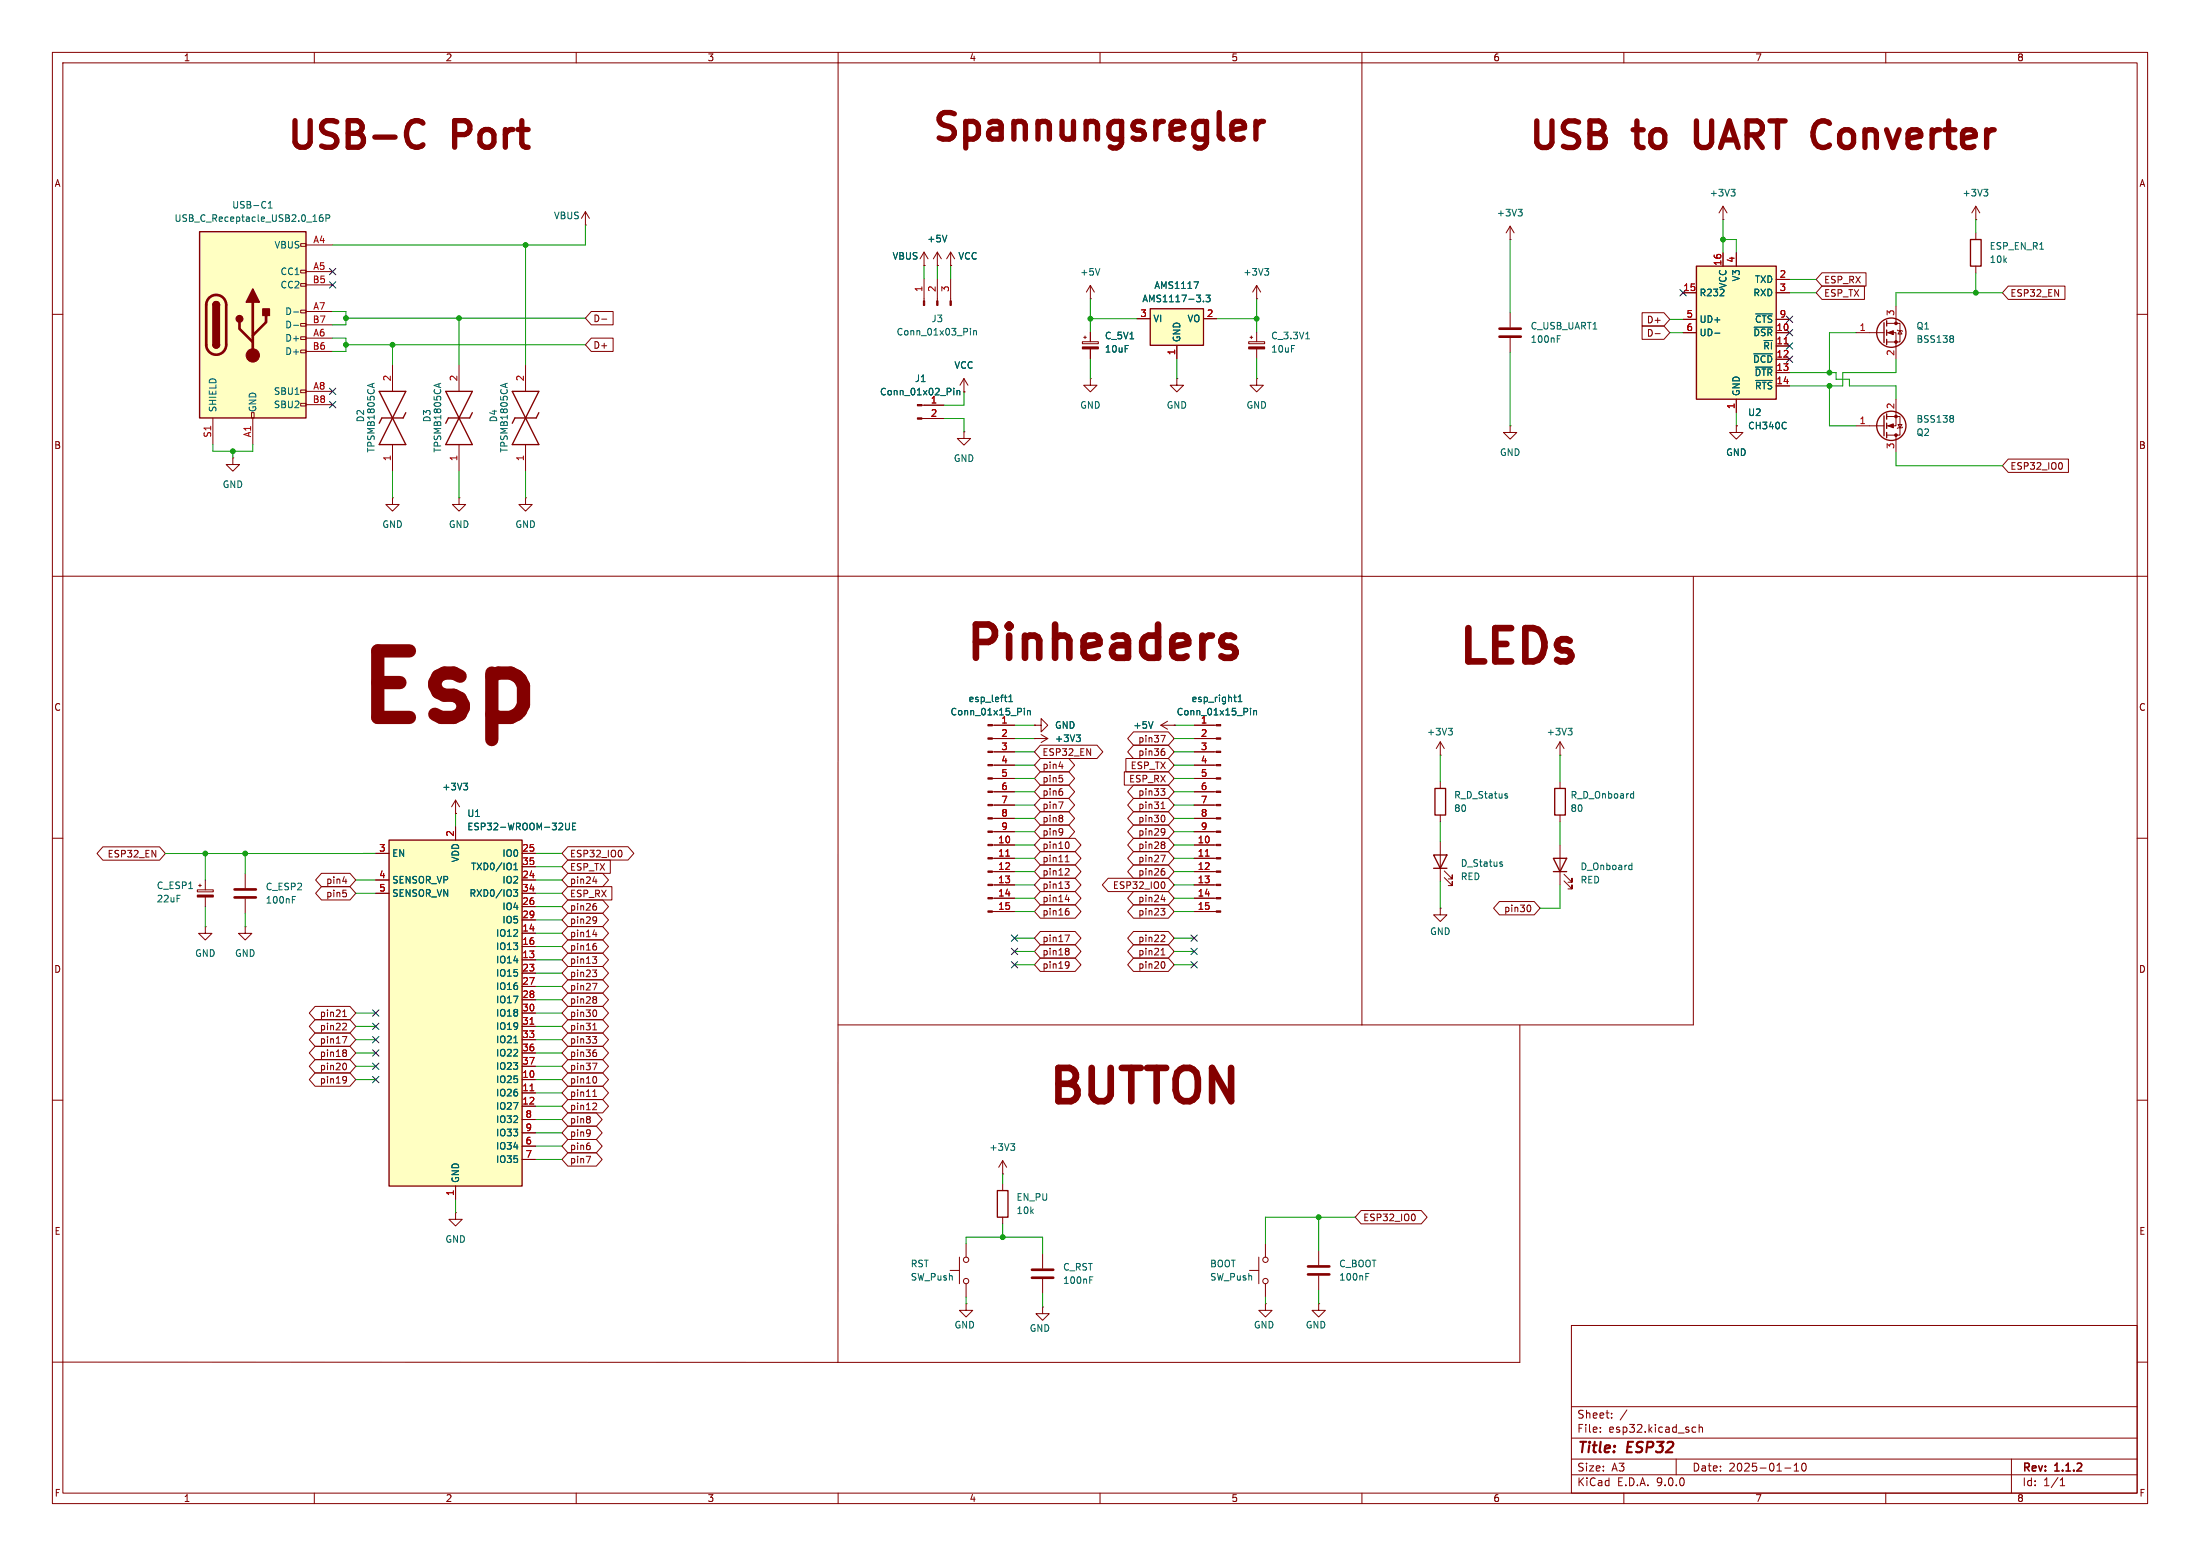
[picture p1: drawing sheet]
<svg xmlns="http://www.w3.org/2000/svg" width="420mm" height="297mm" viewBox="0 0 420 297" stroke-linecap="round" stroke-linejoin="round" font-family="sans-serif">
<g fill="none" stroke="#840000" stroke-width=".19">
<path d="M10 10h400v277h-400zM12 12h396v273h-396zM60 10v2M110 10v2M160 10v2M210 10v2M260 10v2M310 10v2M360 10v2M176.4 50.7h.1M176.4 48.1v2.6M176.4 53.2v4.2"/>
<path d="M176.4 48.1l-.8 1.3M176.4 48.1l.8 1.3M178.9 50.7h.1M178.9 48.1v2.6M178.9 53.2v4.2M178.9 48.1l-.7 1.3M178.9 48.1l.8 1.3M181.5 50.7h.1M181.5 48.1v2.6M181.5 53.2v4.2M181.5 48.1l-.8 1.3M181.5 48.1l.7 1.3"/>
<path d="M208.2 57h.1M208.2 54.5v2.5M208.2 54.5l-.8 1.3M208.2 54.5l.7 1.3M10 60h2M74.9 69.6v5.1M87.6 69.6v5.1M100.3 69.6v5.1M176 77.3h4.2M176 79.9h4.2M206.6 65.2h3.1v.4h-3.1zM206.9 64.4h.5"/>
<path d="M207.1 64.1v.5M208.2 72.3v1.2h1.2l-1.2 1.3-1.3-1.3h1.3M208.2 72.3h.1M208.2 63.4v1.8M208.2 66.6v1.9M224.7 72.3v1.2h1.2l-1.2 1.3-1.3-1.3h1.3M224.7 72.3h.1M408 60h2M44.4 87.4v1.3h1.3l-1.3 1.2-1.2-1.2h1.2M44.4 87.4h.1M74.9 95v1.3h1.3l-1.3 1.3-1.2-1.3h1.2M74.9 95h.1"/>
<path d="M74.9 84.9v5M87.6 95v1.3h1.3l-1.3 1.3-1.2-1.3h1.2M87.6 95h.1M87.6 84.9v5M100.3 95v1.3h1.3l-1.3 1.3-1.2-1.3h1.2M100.3 95h.1M100.3 84.9v5M184 82.4v1.3h1.3l-1.3 1.3-1.2-1.3h1.2M184 82.4h.1M10 110h2M408 110h2M10 160h2"/>
<path d="M87 155.3h.1M87 152.7l-.8 1.3M87 152.7l.7 1.3M87 152.7v2.6M408 160h2M37.7 169.8h3v.4h-3zM37.9 169h.5M38.2 168.8v.5M39.2 176.9v1.3h1.3l-1.3 1.2-1.3-1.2h1.3M39.2 176.9h.1M39.2 168v1.8M39.2 171.2v1.9"/>
<path d="M46.8 176.9v1.3h1.3l-1.3 1.2-1.3-1.2h1.3M46.8 176.9h.1M46.8 166.7v2.8M46.8 171.6v2.7M10 210h2M408 210h2M183.2 240v5M184.4 237.4v2.6M191.4 224.1h.1M191.4 221.5l-.7 1.3M191.4 221.5l.8 1.3M191.4 221.5v2.6"/>
<path d="M199 239.3v2.8M181.4 242.5h1.8M184.4 245v2.6M199 244.1v2.8M300 253h108v32h-108zM10 260h2M300 278.5h108M300 274.5h108M300 268.5h108M305.5 273.2v.2M305.5 272.5v.1M307.7 270.5v.2"/>
<path d="M307.7 269.8v.1M310.6 269.1l-1.3 1.9M320 278.5v3M323.2 273.3h.5M323.2 272.5h.5M324.4 272.5l.2-.1 .3 .1 .1 .9M324.4 271.9v1.5M342.5 279.7l.4-.4v1.5M344.1 279.4l.2-.1a.8 .8 0 0 1 .5 .7 .8 .8 0 0 1-.5 .8l-.2-.2-.2-.4zM384 278.5v6.5M408 260h2M60 285v2"/>
<path d="M110 285v2M160 285v2M210 285v2M260 285v2M300 281.5h108M310 285v2M340.7 280.2h1.2M342.5 280.8h.9M360 285v2M393.3 283.6h.9M393.3 282.5l.4-.4v1.5"/>
<circle cx="184.4" cy="244.5" r=".51"/>
<circle cx="184.4" cy="240.5" r=".51"/>
</g>
<g fill="none" stroke="#006464" stroke-width=".19">
<path d="M180.8 44.9l-.5 1.3M210 51.3l-.5 1.2M71.1 73.3v.6M71.4 73.2l-1.2 .4M83.8 73.3v.6M84.1 73.2l-1.2 .4M96.5 73.3v.6M96.8 73.2l-1.2 .4M182.1 74.1v.1M182.1 74.5v.9M182.7 74.5v.9M182.7 74.7l.2-.2 .3 .1v.8"/>
<path d="M185.3 62.7v.1M185.3 63.1v.9M185.9 63.1v.9M185.9 63.2l.1-.1 .4 .1v.8M55.8 171.7h.4M55.8 171.1h.6M192.9 218.3h.8l-.4 .5M193.5 218.8l.2 .2v.3l-.2 .3M208 244.3h.5M208 243.7h.6"/>
</g>
<g fill="#840000" stroke="#840000" stroke-width=".19">
<path d="M176.3 57.4h.2v.9h-.2z"/>
<path d="M178.8 57.4h.3v.9h-.3z"/>
<path d="M181.4 57.4h.2v.9h-.2z"/>
<path d="M206.6 66.2h3.1v.4h-3.1z"/>
<path d="M175.1 77.2h.9v.3h-.9z"/>
<path d="M175.1 79.8h.9v.2h-.9z"/>
<path d="M37.7 170.8h3v.4h-3z"/>
</g>
<path d="M44.8 169.8h4M44.8 171.3h4M197 242.4h4.1M197 243.9h4.1" fill="none" stroke="#840000" stroke-width=".51"/>
<path d="M72.4 74.7h5.1l-5.1 10.2h5.1zM77.5 78.8l-.5 1h-4.1l-.5 1M85.1 74.7h5.1l-5.1 10.2h5.1zM90.2 78.8l-.5 1h-4.1l-.5 1M97.8 74.7h5.1l-5.1 10.2h5.1zM102.9 78.8l-.5 1h-4.1l-.5 1" fill="none" stroke="#840000" stroke-width=".25"/>
<path d="M38.1 44.2h20.3v35.6h-20.3z" fill="#ffffc2"/>
<g fill="none" stroke="#840000" stroke-width=".19">
<path d="M57.4 46.5h1v.5h-1zM57.4 51.6h1v.5h-1zM57.4 54.1h1v.5h-1zM57.4 59.2h1v.5h-1zM58.4 46.8h5.1M58.4 51.8h5.1M58.4 54.4h5.1M58.4 59.5h5.1M40.6 79.8v5.1M48 78.8h.5v1h-.5zM48.3 79.8v5.1M57.4 61.7h1v.6h-1z"/>
<path d="M57.4 64.3h1v.5h-1zM57.4 66.8h1v.5h-1zM57.4 74.4h1v.6h-1zM57.4 77h1v.5h-1zM58.4 62h5.1M58.4 64.5h5.1M58.4 67.1h5.1M58.4 74.7h5.1M58.4 77.2h5.1M189.5 138.4h4.2M197.5 138.4h1.3v-1.2l1.2 1.2-1.2 1.3v-1.3M197.5 138.4h.1"/>
<path d="M221.6 138.4l1.3 .8M221.6 138.4h2.6M222.9 137.7l-1.3 .7M224.2 138.4h.1M189.5 141h4.2M189.5 143.5h4.2M189.5 146.1h4.2M189.5 148.6h4.2M189.5 151.1h4.2M189.5 153.7h4.2M189.5 156.2h4.2M189.5 158.8h4.2"/>
<path d="M197.5 141h.1M197.5 141h2.5M198.8 140.2l1.2 .8M200 141l-1.2 .7M189.5 161.3h4.2M189.5 163.8h4.2M189.5 166.4h4.2M189.5 168.9h4.2M189.5 171.5h4.2M189.5 174h4.2"/>
</g>
<path d="M38.1 44.2h20.3v35.6h-20.3zM40.6 58.2a.64 .64 0 0 1 .7-.6 .64 .64 0 0 1 .6 .6M40.6 65.8a.64 .64 0 0 0 .7 .6 .64 .64 0 0 0 .6-.6" fill="none" stroke="#840000" stroke-width=".25"/>
<path d="M39.9 56.9a1.9 1.9 0 0 1 2.1-.5 1.9 1.9 0 0 1 1.2 1.8v7.6a1.91 1.91 0 0 1-1.9 1.9 1.91 1.91 0 0 1-1.9-1.9v-7.8l.1-.6zM48.3 57.7v10.1M45.7 61.5v1.3l2.6 2.5M50.8 60.2v1.3l-2.5 2.5" fill="none" stroke="#840000" stroke-width=".51"/>
<g fill="#840000" stroke="#840000" stroke-width=".25">
<path d="M40.6 58.2h1.3v7.6h-1.3z"/>
<path d="M40.8 57.7a.64 .64 0 0 1 .7-.1 .64 .64 0 0 1 .4 .6h-1.3z"/>
<path d="M40.6 65.8h1.3a.64 .64 0 0 1-.6 .6 .64 .64 0 0 1-.7-.6z"/>
<path d="M48.3 55.1l1.2 2.6h-2.5z"/>
<path d="M50.2 59h1.2v1.2h-1.2z"/>
<circle cx="45.7" cy="60.9" r=".63"/>
</g>
<g fill="#840000" stroke="#840000" stroke-width=".19">
<path d="M188.6 138.3h.9v.3h-.9z"/>
<path d="M188.6 140.8h.9v.3h-.9z"/>
<path d="M188.6 143.4h.9v.2h-.9z"/>
<path d="M188.6 145.9h.9v.3h-.9z"/>
<path d="M188.6 148.5h.9v.2h-.9z"/>
<path d="M188.6 151h.9v.3h-.9z"/>
<path d="M188.6 153.5h.9v.3h-.9z"/>
<path d="M188.6 156.1h.9v.2h-.9z"/>
<path d="M188.6 158.6h.9v.3h-.9z"/>
<path d="M188.6 161.2h.9v.2h-.9z"/>
<path d="M188.6 163.7h.9v.3h-.9z"/>
<path d="M188.6 166.2h.9v.3h-.9z"/>
<path d="M188.6 168.8h.9v.2h-.9z"/>
<path d="M188.6 171.3h.9v.3h-.9z"/>
<path d="M188.6 173.9h.9v.2h-.9z"/>
<circle cx="48.3" cy="67.8" r="1.27"/>
</g>
<g fill="none" stroke="#006464" stroke-width=".19">
<path d="M51.2 39.7h.7M51.2 38.8l.4-.3v1.2M56 59.6h1M61.6 41l-.4 .1a.86 .86 0 0 0 0 1.2l.4-.2 .1-.4-.3-.2h-.3l-.1 .2M62.2 41.7l.6-.1 .2-.2-.1-.3-.7-.1v1.3M56 62.1h1M192.6 133.9h.7M192.6 133l.3-.3v1.2M195.5 135.2v.1M195.5 135.6v.9M196.2 135.6v.9M196.2 135.7l.1-.1 .3 .1 .1 .8"/>
<path d="M220.1 137.7l-.4 1.3M205.5 140.3h.7l-.4 .5M206 140.8l.2 .2v.3l-.2 .2"/>
</g>
<path d="M192 163.4h.7" fill="none" stroke="#a90000" stroke-width=".19"/>
<path d="M74.3 160.4h25.4v66h-25.4z" fill="#ffffc2"/>
<path d="M296.8 150.5h2v5.1h-2zM74.3 160.4h25.4v66h-25.4z" fill="none" stroke="#840000" stroke-width=".25"/>
<g fill="none" stroke="#840000" stroke-width=".19">
<path d="M87 157.8v2.6M297.8 149.2v1.3M297.8 155.6v1.2M71.7 162.9h2.6M71.7 168h2.6M71.7 170.5h2.6M99.7 162.9h2.5M99.7 168h2.5M99.7 170.5h2.5M99.7 165.4h2.5M99.7 173.1h2.5M99.7 175.6h2.5"/>
<path d="M99.7 178.1h2.5M99.7 180.7h2.5M99.7 183.2h2.5M99.7 185.8h2.5M99.7 188.3h2.5M99.7 190.8h2.5M99.7 193.4h2.5M99.7 195.9h2.5M99.7 198.5h2.5M99.7 201h2.5M99.7 203.5h2.5M99.7 206.1h2.5"/>
<path d="M99.7 208.6h2.5M99.7 211.2h2.5M99.7 213.7h2.5M99.7 216.2h2.5M99.7 218.8h2.5M87 226.4v2.5M99.7 221.3h2.5"/>
</g>
<path d="M108 157.1v1l.2 .3 .4-.1 .1-.2v-1M109.3 157.7h.4M109.9 157.1h-.6v1.3h.6M311.5 151.5l.4 .1M311.9 151.1v1.2M311.9 152.3h-.4M98 169.8h.8l-.4 .5 .4 .1v.6l-.2 .1-.5-.1M98.1 166h.7M98.1 165.1l.4-.4v1.3M98.1 199h.7" fill="none" stroke="#006464" stroke-width=".19"/>
<path d="M101.2 195.5h.7M101.2 208.2h.7" fill="none" stroke="#a90000" stroke-width=".19"/>
<path d="M323.8 50.8h15.3v25.4h-15.3z" fill="#ffffc2"/>
<g fill="none" stroke="#840000" stroke-width=".25">
<path d="M323.8 50.8h15.3v25.4h-15.3zM376.2 45.7h2v5.1h-2zM359.7 61.6v3.8M359.7 79.4v3.8M360.2 61.2v1M360.2 63v1M360.2 64.8v1M360.2 79v1M360.2 80.8v1M360.2 82.6v1"/>
<circle cx="361.1" cy="63.5" r="2.79"/>
<circle cx="361.1" cy="81.3" r="2.79"/>
</g>
<g fill="none" stroke="#840000" stroke-width=".19">
<path d="M328.9 39.4v2.5M328.9 39.4l-.7 1.2M328.9 39.4l.8 1.2M377.2 39.4v2.5M377.2 39.4l-.8 1.2M377.2 39.4l.8 1.2M288.3 45.7h.1M288.3 43.2v2.5M288.3 59.7v2.8M288.3 43.2l-.8 1.3M288.3 43.2l.8 1.3M321.3 55.9h2.5"/>
<path d="M328.9 41.9h.1M328.9 48.3v2.5M331.5 48.3v2.5M339.1 55.9h2.5M339.1 53.3h2.5M361.9 58.4v3.3M377.2 41.9h.1M377.2 44.5v1.2M377.2 50.8v1.3M238.4 65.2h3v.4h-3zM238.6 64.4h.5M238.9 64.1v.5"/>
<path d="M239.9 63.4v1.8M239.9 66.6v1.9M288.3 64.5v2.8M321.3 61h2.5M321.3 63.5h2.5M331.5 76.2v2.5M339.1 61h2.5M339.1 63.5h2.5M339.1 66h2.5M339.1 68.6h2.5M339.1 71.1h2.5M339.1 73.7h2.5"/>
<path d="M354.3 63.5h5.4M360.2 79.5h2.5v3.6h-2.5M360.2 61.7h2.5v3.6h-2.5M360.2 63.5h1.7v5.1M361.9 76.2v5.1h-1.7M362.2 63l1 .2M362.7 63.1l.4 .7h-.8zM288.3 81.3v1.3h1.3l-1.3 1.2-1.3-1.2h1.3M288.3 81.3h.1M331.5 81.3v1.3h1.2l-1.2 1.2-1.3-1.2h1.3M331.5 81.3h.1M354.3 81.3h5.4"/>
<path d="M361.9 83.1v3.3M362.3 81h.8l-.4 .7zM363.2 81.5l-1 .3"/>
</g>
<g fill="none" stroke="#006464" stroke-width=".19">
<path d="M289.8 39.9h.8l-.4 .5M330.4 36.1h.8l-.4 .5M331 36.6l.2 .3v.3l-.2 .2M378.7 36.1h.8l-.4 .5M379.2 36.6l.3 .3v.3l-.3 .2M290.3 40.4l.3 .3v.3l-.3 .2M335.2 59.9h3.2M249.3 64.7h.7M297.3 64.7h.4M297.3 64.1h.6M327.4 63.6h.9M334.8 67.5h3.6"/>
<path d="M334.9 62.5h3.5M335.1 70.1h3.3M335.2 72.6h3.2M372.7 79.3l.2 .3-.2 .3 .2 .2v.2l-.2 .3M372.7 64.1l.2 .2-.2 .3 .2 .3v.2l-.2 .2M340.9 80.7h.1M341 81.7l-.1 .1"/>
</g>
<path d="M340.6 65.6h.7" fill="none" stroke="#a90000" stroke-width=".19"/>
<path d="M286.3 62.7h4M286.3 64.3h4" fill="none" stroke="#840000" stroke-width=".51"/>
<g fill="#840000" stroke="#840000" stroke-width=".19">
<path d="M360.4 81.3l1-.4v.8z"/>
<path d="M360.4 63.5l1-.4v.8z"/>
<path d="M238.4 66.2h3v.4h-3z"/>
<circle cx="361.9" cy="83.1" r=".25"/>
<circle cx="361.9" cy="79.5" r=".25"/>
<circle cx="361.9" cy="61.7" r=".25"/>
<circle cx="361.9" cy="65.3" r=".25"/>
</g>
<path d="M219.6 58.9h10.1v7h-10.1z" fill="#ffffc2"/>
<path d="M219.6 58.9h10.1v7h-10.1zM273.9 150.5h2.1v5.1h-2.1zM273.7 163.2h2.5l-1.2 2.5zM273.7 165.7h2.5M296.5 163.8h2.6l-1.3 2.6zM296.5 166.4h2.6M190.4 227.3h2v5h-2z" fill="none" stroke="#840000" stroke-width=".25"/>
<g fill="none" stroke="#840000" stroke-width=".19">
<path d="M160 12v248M260 12v183.6M111.8 43h.1M111.8 40.4l-.8 1.3M111.8 40.4l.7 1.3M111.8 40.4v2.6M112.9 59.5h4.1v2.5h-4.1l-1.1-1.3zM176.4 50.7h.1M178.9 50.7h.1M181.5 50.7h.1M239.9 57h.1M239.9 54.5l-.8 1.3"/>
<path d="M239.9 54.5l.8 1.3M239.9 54.5v2.5M313.5 59.7h4.2l1.1 1.3-1.1 1.2h-4.2zM321.3 55.9h2.5M328.9 48.3v2.5M331.5 48.3v2.5M339.1 55.9h2.5M339.1 53.3h2.5M347.8 54.6h8.1v2.6h-8.1l-1.1-1.3zM347.8 52.1h8.4v2.5h-8.4l-1.1-1.3zM383.4 54.6h10.8v2.6h-10.8l-1.1-1.3zM112.9 64.5h4.1v2.6h-4.1l-1.1-1.3z"/>
<path d="M114.9 60.9h.9M176.4 77.3h3.8M176.4 79.9h3.8M184 74.8h.1M184 72.3l-.7 1.2M184 72.3l.8 1.2M184 72.3v2.5M208.2 63.4v1.8M208.2 66.6v1.9M217 60.8h2.6M224.7 65.9v2.6M229.7 60.8h2.6"/>
<path d="M239.9 72.3v1.2h1.3l-1.3 1.3-1.3-1.3h1.3M239.9 72.3h.1M313.5 62.2h4.2l1.1 1.3-1.1 1.3h-4.2zM316 63.7h.9M321.3 61h2.5M321.3 63.5h2.5M331.5 76.2v2.5M339.1 61h2.5M339.1 63.5h2.5M339.1 66h2.5M339.1 68.6h2.5M339.1 71.1h2.5"/>
<path d="M339.1 73.7h2.5M331.5 81.3h.1M383.4 87.6h11.5v2.6h-11.5l-1.1-1.3zM393.5 88.4l.2 .4-.2 .7M12 110h248M260 110h148M323.3 110.1v85.5h-163.3M189.9 138.4h3.8M197.5 138.4h.1M216.4 139.7h6.6l1.2 1.3-1.2 1.2h-6.6l-1.1-1.2zM224.2 138.4h.1M228 138.4h4.2"/>
<path d="M87 155.3h.1M87 157.8v2.6M189.9 141h3.8M189.9 143.5h3.8M189.9 146.1h3.8M189.9 148.6h3.8M189.9 151.1h3.8M189.9 153.7h3.8M189.9 156.2h3.8M189.9 158.8h3.8M197.5 141h.1M198.6 144.8h5.4l1.2 1.3-1.2 1.2h-5.4l-1.1-1.2z"/>
<path d="M198.6 142.2h10.8l1.1 1.3-1.1 1.3h-10.8l-1.1-1.3zM198.6 147.3h5.4l1.2 1.3-1.2 1.3h-5.4l-1.1-1.3zM198.6 149.9h5.4l1.2 1.2-1.2 1.3h-5.4l-1.1-1.3zM198.6 152.4h5.4l1.2 1.3-1.2 1.2h-5.4l-1.1-1.2zM198.6 157.5h5.4l1.2 1.3-1.2 1.2h-5.4l-1.1-1.2zM198.6 154.9h5.4l1.2 1.3-1.2 1.3h-5.4l-1.1-1.3zM202.1 153.1h.8l-.5 1.2M202.2 146.3h.7M202.2 148h.6M202.8 148.5l.1 .2-.1 .5M202.8 151.1l.1 .2-.1 .4M202.8 155.7l.1 .2-.1 .2"/>
<path d="M202.8 156.2l.1 .2-.1 .4M202.8 158.2l.1 .7-.2 .4M202.9 158.7l-.1 .2M214.6 147.3h8.4l1.2 1.3-1.2 1.3h-8.4zM214.9 144.8h8.1l1.2 1.3-1.2 1.2h-8.1zM216.4 142.2h6.6l1.2 1.3-1.2 1.3h-6.6l-1.1-1.3zM216.4 157.5h6.6l1.2 1.3-1.2 1.2h-6.6l-1.1-1.2zM216.4 149.9h6.6l1.2 1.2-1.2 1.3h-6.6l-1.1-1.3zM216.4 154.9h6.6l1.2 1.3-1.2 1.3h-6.6l-1.1-1.3zM216.4 152.4h6.6l1.2 1.3-1.2 1.2h-6.6l-1.1-1.2zM221.6 140.4h.8l-.5 1.2M221.6 150.5h.8l-.4 .5 .3 .1 .1 .5-.3 .2h-.3"/>
<path d="M221.7 154.3h.7M221.8 153.4l.2-.3v1.2M221.9 143.4h.2l.3 .2-.1 .5-.4 .1M221.9 158.2h.2l.3 .2a.84 .84 0 0 1-.4 1M222 155.6a.68 .68 0 0 1 .4 .6 .68 .68 0 0 1-.4 .7M222 142.9h.3M222.4 158.7l-.3 .2h-.2M228 141h4.2M228 143.5h4.2M228 146.1h4.2M228 148.6h4.2M228 151.1h4.2"/>
<path d="M228 153.7h4.2M228 156.2h4.2M228 158.8h4.2M275 144.1h.1M275 141.6v2.5M275 149.2v1.3M275 155.6v1.2M275 141.6l-.8 1.3M275 141.6l.7 1.3M297.8 144.1h.1M297.8 141.6v2.5M297.8 141.6l-.7 1.3"/>
<path d="M297.8 141.6l.8 1.3M19.6 161.6h10.9l1.1 1.3-1.1 1.3h-10.9l-1.1-1.3zM61.4 169.2h5.4l1.1 1.3-1.1 1.3h-5.4l-1.1-1.3zM61.4 166.7h5.4l1.1 1.3-1.1 1.2h-5.4l-1.1-1.2zM65.4 168.2h.8M65.5 169.9h.6M66 170.5l.1 .1-.1 .5M71.7 162.9h2.6M71.7 168h2.6M71.7 170.5h2.6M99.7 162.9h2.5M99.7 168h2.5"/>
<path d="M99.7 170.5h2.5M99.7 165.4h2.5M99.7 173.1h2.5M99.7 175.6h2.5M99.7 178.1h2.5M108.4 169.2h8.4v2.6h-8.4l-1.1-1.3zM108.4 161.6h11.5l1.1 1.3-1.1 1.3h-11.5l-1.1-1.3zM108.4 179.4h6.7l1.1 1.3-1.1 1.2h-6.7l-1.1-1.2zM108.4 176.9h6.7l1.1 1.2-1.1 1.3h-6.7l-1.1-1.3zM108.4 174.3h6.7l1.1 1.3-1.1 1.3h-6.7l-1.1-1.3zM108.4 166.7h6.7l1.1 1.3-1.1 1.2h-6.7l-1.1-1.2zM108.4 164.2h8.1v2.5h-8.1l-1.1-1.3z"/>
<path d="M108.4 171.8h6.7l1.1 1.3-1.1 1.2h-6.7l-1.1-1.2zM113.2 168.2h.8M113.2 178.4h.8M113.4 172.9h.3l.2 .3-.1 .4-.4 .1M113.4 175h.3l.2 .2a.84 .84 0 0 1-.4 1.1M113.5 172.5h.3M113.8 167.8v.8M113.8 178v.8M113.9 175.5l-.2 .3h-.3M118.6 162.4l.1 .4-.1 .7M189.9 161.3h3.8M189.9 163.8h3.8"/>
<path d="M189.9 166.4h3.8M189.9 168.9h3.8M189.9 171.5h3.8M189.9 174h3.8M198.6 177.8h6.7l1.1 1.3-1.1 1.2h-6.7l-1.1-1.2zM198.6 160h6.7l1.1 1.3-1.1 1.3h-6.7l-1.1-1.3zM198.6 162.6h6.7l1.1 1.2-1.1 1.3h-6.7l-1.1-1.3zM198.6 165.1h6.7l1.1 1.3-1.1 1.2h-6.7l-1.1-1.2zM198.6 167.6h6.7l1.1 1.3-1.1 1.3h-6.7l-1.1-1.3zM198.6 170.2h6.7l1.1 1.3-1.1 1.2h-6.7l-1.1-1.2zM198.6 172.7h6.7l1.1 1.3-1.1 1.3h-6.7l-1.1-1.3zM203.3 178.5h.9l-.6 1.2"/>
<path d="M203.3 168.3h.8l-.4 .5 .3 .1 .1 .4-.2 .3h-.4M203.4 164.5h.7M203.4 171.7h.8M203.5 163.5l.2-.3v1.3M203.5 165.8h.5l.1 .3-.8 .9h.8M203.6 173.9h.3l.2 .2-.1 .4-.4 .2M203.7 173.4h.3M203.8 160.7a.79 .79 0 0 1 0 1.3M204 171.3v.8M211.5 167.6h11.5l1.2 1.3-1.2 1.3h-11.5l-1.1-1.3zM216.4 160h6.6l1.2 1.3-1.2 1.3h-6.6l-1.1-1.3zM216.4 177.8h6.6l1.2 1.3-1.2 1.2h-6.6l-1.1-1.2z"/>
<path d="M216.4 162.6h6.6l1.2 1.2-1.2 1.3h-6.6l-1.1-1.3zM216.4 172.7h6.6l1.2 1.3-1.2 1.3h-6.6l-1.1-1.3zM216.4 170.2h6.6l1.2 1.3-1.2 1.2h-6.6l-1.1-1.2zM216.4 165.1h6.6l1.2 1.3-1.2 1.2h-6.6l-1.1-1.2zM221.6 173.4h.8l-.4 .5 .3 .1 .1 .4-.3 .3h-.3M221.6 163.2h.8l-.5 1.3M221.7 171.7h.7M221.8 178.5h.5l.1 .3-.8 .9h.8M221.9 166.3h.2l.3 .2-.1 .4-.4 .1M221.9 160.7h.2l.3 .2-.3 .3M221.9 161.2h.2M222 165.8h.3"/>
<path d="M222.1 161.2l.3 .3v.2l-.1 .2-.4 .1M222.2 168.4l.2 .4-.2 .7M222.3 171.3v.8M228 161.3h4.2M228 163.8h4.2M228 166.4h4.2M228 168.9h4.2M228 171.5h4.2M228 174h4.2M275 173.4v1.2h1.2l-1.2 1.3-1.3-1.3h1.3M275 173.4h.1M275 160.7v7.6"/>
<path d="M275.7 167.5l1.5 1.5v-.7v.7h-.7M275.7 166.2l1.5 1.6v-.8v.8h-.7M286.2 172.1h6.7l1.1 1.3-1.1 1.2h-6.7l-1.1-1.2zM291.8 172.8a.68 .68 0 0 1 .5 .6 .68 .68 0 0 1-.5 .6M297.8 161.3v7.6M298.6 168.1l1.5 1.6v-.8v.8h-.8M298.6 166.9l1.5 1.5v-.8v.8h-.8M60.2 197.2h6.6l1.1 1.3-1.1 1.2h-6.6l-1.2-1.2zM60.2 199.7h6.6l1.1 1.3-1.1 1.3h-6.6l-1.2-1.3zM60.2 194.6h6.6l1.1 1.3-1.1 1.3h-6.6l-1.2-1.3zM60.2 192.1h6.6l1.1 1.3-1.1 1.2h-6.6l-1.2-1.2zM65.4 197.9h.8l-.5 1.2"/>
<path d="M65.4 194h.7M65.5 193.1l.3-.3v1.2M65.6 195.3l.4 .1 .1 .3-.7 .9h.7M99.7 180.7h2.5M99.7 183.2h2.5M99.7 185.8h2.5M99.7 188.3h2.5M99.7 190.8h2.5M99.7 193.4h2.5M99.7 195.9h2.5M99.7 198.5h2.5M108.4 194.6h6.7l1.1 1.3-1.1 1.3h-6.7l-1.1-1.3z"/>
<path d="M108.4 192.1h6.7l1.1 1.3-1.1 1.2h-6.7l-1.1-1.2zM108.4 187h6.7l1.1 1.3-1.1 1.3h-6.7l-1.1-1.3zM108.4 181.9h6.7l1.1 1.3-1.1 1.3h-6.7l-1.1-1.3zM108.4 189.6h6.7l1.1 1.2-1.1 1.3h-6.7l-1.1-1.3zM108.4 184.5h6.7l1.1 1.3-1.1 1.2h-6.7l-1.1-1.2zM108.4 197.2h6.7l1.1 1.3-1.1 1.2h-6.7l-1.1-1.2zM108.4 199.7h6.7l1.1 1.3-1.1 1.3h-6.7l-1.1-1.3zM113.1 182.6h.8l-.4 .5 .3 .1 .1 .4-.2 .3h-.4M113.1 185.2h.8l-.4 .4 .3 .2 .1 .4-.2 .2h-.4M113.1 197.9h.8l-.4 .4 .3 .2 .1 .4-.2 .2h-.4M113.1 187.7h.9l-.6 1.3M113.2 196.6h.7"/>
<path d="M113.3 195.6l.2-.3v1.3M113.4 180.6h.3l.2 .2-.1 .4-.4 .1M113.4 190.2h.3l.2 .3-.2 .3M113.4 190.8h.3M113.5 180.1h.3M113.6 192.8a.79 .79 0 0 1 0 1.2M113.7 190.8l.2 .2v.3l-.1 .1-.4 .1M198.6 180.3h6.7l1.1 1.3-1.1 1.3h-6.7l-1.1-1.3zM198.6 182.9h6.7l1.1 1.3-1.1 1.2h-6.7l-1.1-1.2zM203.6 181h.3l.2 .3-.2 .3M203.6 183.6h.3l.2 .2a.84 .84 0 0 1-.4 1M203.6 181.6h.3"/>
<path d="M203.9 181.6l.2 .2v.2l-.1 .2-.4 .1M204.1 184.1l-.2 .2h-.3M216.4 180.3h6.6l1.2 1.3-1.2 1.3h-6.6l-1.1-1.3zM216.4 182.9h6.6l1.2 1.3-1.2 1.2h-6.6l-1.1-1.2zM221.7 182.3h.7M221.8 181.3l.2-.3v1.3M222 183.6a.68 .68 0 0 1 .4 .6 .68 .68 0 0 1-.4 .6M290.1 195.7v64.3h-130.2M60.2 202.3h6.6l1.1 1.2-1.1 1.3h-6.6l-1.2-1.3zM60.2 204.8h6.6l1.1 1.3-1.1 1.2h-6.6l-1.2-1.2zM65.7 200.4h.2l.2 .2-.2 .3M65.7 205.5h.2l.2 .2a.84 .84 0 0 1-.3 1"/>
<path d="M65.7 200.9h.2M65.7 202.9a.68 .68 0 0 1 .5 .7 .68 .68 0 0 1-.5 .6M65.9 200.9l.2 .3v.2l-.1 .2-.3 .1M66.1 206l-.2 .3h-.2M99.7 201h2.5M99.7 203.5h2.5M99.7 206.1h2.5M99.7 208.6h2.5M99.7 211.2h2.5M99.7 213.7h2.5M99.7 216.2h2.5M99.7 218.8h2.5"/>
<path d="M108.4 209.9h6.7l1.1 1.3-1.1 1.2h-6.7l-1.1-1.2zM108.4 204.8h6.7l1.1 1.3-1.1 1.2h-6.7l-1.1-1.2zM108.4 215h5.4l1.2 1.2-1.2 1.3h-5.4l-1.1-1.3zM108.4 207.3h6.7l1.1 1.3-1.1 1.3h-6.7l-1.1-1.3zM108.4 212.4h5.4l1.2 1.3-1.2 1.3h-5.4l-1.1-1.3zM108.4 217.5h5.4l1.2 1.3-1.2 1.2h-5.4l-1.1-1.2zM108.4 202.3h6.7l1.1 1.2-1.1 1.3h-6.7l-1.1-1.3zM112.6 215.7l.1 .7-.2 .4M112.6 213.2l.1 .1-.1 .3M112.6 213.7l.1 .2-.1 .4M112.6 218.7l.1 .2-.1 .5M112.7 216.2l-.1 .2"/>
<path d="M113.1 202.9h.9l-.6 1.3M113.2 209.3h.7M113.3 208.3l.2-.3v1.3M113.4 210.6h.4l.1 .3-.8 .9h.8M113.4 200.9h.3l.2 .2-.1 .4-.4 .2M113.5 200.4h.3M113.6 205.5a.79 .79 0 0 1 0 1.2M87 231.5v1.2h1.2l-1.2 1.3-1.3-1.3h1.3M87 231.5h.1M87 226.4v2.5M99.7 221.3h2.5M108.4 220h5.4l1.2 1.3-1.2 1.3h-5.4l-1.1-1.3z"/>
<path d="M111.9 220.7h.8l-.5 1.3M191.4 226v1.3M191.4 232.3v1.3M240.3 240v5M241.6 237.4v2.6M251.7 238.7v2.8M259.8 231.1h11.5l1.1 1.2-1.1 1.3h-11.5l-1.1-1.3zM270 231.8l.2 .4-.2 .7M12 260h148M184.4 248.8v1.3h1.3l-1.3 1.3-1.2-1.3h1.2M184.4 248.8h.1M199 249.5v1.2h1.3l-1.3 1.3-1.2-1.3h1.2"/>
<path d="M199 249.5h.1M238.5 242.5h1.8M241.6 248.8v1.3h1.2l-1.2 1.3-1.3-1.3h1.3M241.6 248.8h.1M241.6 245v2.6M251.7 248.8v1.3h1.3l-1.3 1.3-1.2-1.3h1.2M251.7 248.8h.1M251.7 243.5v2.8"/>
<circle cx="241.6" cy="240.5" r=".51"/>
<circle cx="241.6" cy="244.5" r=".51"/>
</g>
<g fill="none" stroke="#006464" stroke-width=".19">
<path d="M180.8 44.9l-.5 1.3M227.9 53.8h.9l-.6 1.3M229.7 57.5v.1M230.2 56.3h.8l-.4 .5 .4 .1v.6l-.2 .1-.6-.1M241.4 51.3h.8l-.4 .4M242 51.7l.2 .3v.3l-.2 .2M335.2 59.9h3.2M182.1 74.1v.1M182.1 74.5v.9M182.7 74.5v.9M182.7 74.7l.2-.2 .3 .1v.8M327.4 63.6h.9"/>
<path d="M334.8 67.5h3.6M334.9 62.5h3.5M335.1 70.1h3.3M335.2 72.6h3.2M340.9 80.7h.1M341 81.7l-.1 .1M192.6 133.9h.7M192.6 133l.3-.3v1.2M195.5 135.2v.1M195.5 135.6v.9M196.2 135.7l.1-.1 .3 .1 .1 .8M196.2 135.6v.9"/>
<path d="M220.1 137.7l-.4 1.3M235.5 133.1h.5M235.9 133.9h.1M236.4 133.9h.7M236.4 133l.3-.3v1.2M238.7 135.2v.1M238.7 135.6v.9M239.3 135.6v.9M239.3 135.7l.2-.1 .3 .1 .1 .8M276.5 139h.8l-.5 .5M277 139.5l.3 .2v.3l-.3 .3M299.3 139h.8l-.4 .5"/>
<path d="M299.9 139.5l.2 .2v.3l-.2 .3M108 157.1v1l.2 .3 .4-.1 .1-.2v-1M109.3 157.7h.4M109.9 157.1h-.6v1.3h.6M205.5 140.3h.7l-.4 .5M206 140.8l.2 .2v.3l-.2 .2M287.5 151.9l.3 .1v.2l-.4 .1M287.5 151.5l.3 .1M98 169.8h.8l-.4 .5 .4 .1v.6l-.2 .1-.5-.1M98.1 166h.7M98.1 165.1l.4-.4v1.3M286.5 164.9l.3 .1 .1 .2-.5 .2"/>
<path d="M286.5 164.5l.3 .1M311.2 165.2h.3M311.5 164.7v1.3M311.5 165.9l-.3 .1M98.1 199h.7M260.7 243.7h.5M260.7 243.1h.6"/>
</g>
<g fill="#840000" stroke="#840000" stroke-width=".19">
<path d="M232.2 138.3h.8v.3h-.8z"/>
<path d="M232.2 140.8h.8v.3h-.8z"/>
<path d="M232.2 143.4h.8v.2h-.8z"/>
<path d="M232.2 145.9h.8v.3h-.8z"/>
<path d="M232.2 148.5h.8v.2h-.8z"/>
<path d="M232.2 151h.8v.3h-.8z"/>
<path d="M232.2 153.5h.8v.3h-.8z"/>
<path d="M232.2 156.1h.8v.2h-.8z"/>
<path d="M232.2 158.6h.8v.3h-.8z"/>
<path d="M232.2 161.2h.8v.2h-.8z"/>
<path d="M232.2 163.7h.8v.3h-.8z"/>
<path d="M232.2 166.2h.8v.3h-.8z"/>
<path d="M232.2 168.8h.8v.2h-.8z"/>
<path d="M232.2 171.3h.8v.3h-.8z"/>
<path d="M232.2 173.9h.8v.2h-.8z"/>
</g>
<path d="M340.6 65.6h.7M192 163.4h.7M230.1 163.4h.7M101.2 195.5h.7M101.2 208.2h.7" fill="none" stroke="#a90000" stroke-width=".19"/>
<path d="M249.7 241.7h4.1M249.7 243.3h4.1" fill="none" stroke="#840000" stroke-width=".51"/>
<g fill="none" stroke="#009600" stroke-width=".19">
<path d="M63.5 59.5h2.5v2.5h-2.5M100.3 46.8v22.8M111.8 43v3.8h-48.3M176.4 50.7v2.5M178.9 50.7v2.5M181.5 50.7v2.5M208.2 57v6.4M239.9 57v6.4M288.3 45.7v14M328.9 41.9v6.4M328.9 45.7h2.6v2.6M341.6 53.3h5.1"/>
<path d="M341.6 55.9h5.1M377.2 41.9v2.6M377.2 52.1v3.8M382.3 55.9h-20.4v2.5M63.5 64.5h2.5v2.6h-2.5M66 60.7h45.8M66 65.8h45.8M74.9 65.8v3.8M87.6 60.7v8.9M180.2 79.9h3.8v2.5M184 74.8v2.5h-3.8M208.2 68.5v3.8"/>
<path d="M208.2 60.8h8.8M224.7 68.5v3.8M232.3 60.8h7.6M239.9 68.5v3.8M288.3 67.3v14M318.8 63.5h2.5M318.8 61h2.5M331.5 78.7v2.6M341.6 71.1h8.9v1.3h2.6v1.3h8.8v2.5M349.2 73.7v7.6h5.1M354.3 63.5h-5.1v7.6M361.9 68.6v2.5h-10.1v2.6h-10.2"/>
<path d="M40.6 84.9v1.2h7.7v-1.2M44.4 86.1v1.3M74.9 89.9v5.1M87.6 89.9v5.1M100.3 89.9v5.1M361.9 86.4v2.5h20.4M193.7 138.4h3.8M224.2 138.4h3.8M87 155.3v2.5M193.7 148.6h3.8M193.7 146.1h3.8M193.7 141h3.8"/>
<path d="M193.7 143.5h3.8M193.7 156.2h3.8M193.7 158.8h3.8M193.7 153.7h3.8M193.7 151.1h3.8M224.2 148.6h3.8M224.2 146.1h3.8M224.2 141h3.8M224.2 143.5h3.8M224.2 156.2h3.8M224.2 158.8h3.8M224.2 153.7h3.8"/>
<path d="M224.2 151.1h3.8M275 144.1v5.1M275 156.8v3.9M297.8 144.1v5.1M297.8 156.8v4.5M39.2 162.9v5.1M39.2 173.1v3.8M46.8 162.9v3.8M46.8 174.3v2.6M67.9 168h3.8M67.9 170.5h3.8M71.7 162.9h-40.1"/>
<path d="M102.2 168h5.1M102.2 162.9h5.1M102.2 178.1h5.1M102.2 175.6h5.1M102.2 173.1h5.1M102.2 165.4h5.1M102.2 170.5h5.1M193.7 168.9h3.8M193.7 171.5h3.8M193.7 166.4h3.8M193.7 179.1h3.8M193.7 163.8h3.8"/>
<path d="M193.7 161.3h3.8M193.7 174h3.8M224.2 168.9h3.8M224.2 171.5h3.8M224.2 166.4h3.8M224.2 179.1h3.8M224.2 163.8h3.8M224.2 161.3h3.8M224.2 174h3.8M275 168.3v5.1M297.8 168.9v4.5h-3.8M67.9 198.5h3.8"/>
<path d="M67.9 195.9h3.8M67.9 193.4h3.8M102.2 198.5h5.1M102.2 180.7h5.1M102.2 195.9h5.1M102.2 188.3h5.1M102.2 185.8h5.1M102.2 190.8h5.1M102.2 183.2h5.1M102.2 193.4h5.1M193.7 181.6h3.8M193.7 184.2h3.8"/>
<path d="M224.2 181.6h3.8M224.2 184.2h3.8M67.9 201h3.8M67.9 203.5h3.8M67.9 206.1h3.8M102.2 201h5.1M102.2 203.5h5.1M102.2 206.1h5.1M102.2 208.6h5.1M102.2 216.2h5.1M102.2 211.2h5.1M102.2 213.7h5.1"/>
<path d="M102.2 218.8h5.1M87 228.9v2.6M102.2 221.3h5.1M184.4 237.4v-1.3h14.6v3.2M191.4 224.1v1.9M191.4 233.6v2.5M251.7 232.3v6.4M258.7 232.3h-17.1v5.1M184.4 247.6v1.2M199 246.9v2.6M241.6 247.6v1.2M251.7 246.3v2.5"/>
</g>
<g fill="none" stroke="#000084" stroke-width=".19">
<path d="M62.9 53.8l1.2 1.2M62.9 51.2l1.2 1.3M64.1 53.8l-1.2 1.2M64.1 51.2l-1.2 1.3M320.7 55.3l1.2 1.2M321.9 55.3l-1.2 1.2M62.9 76.6l1.2 1.3M62.9 74.1l1.2 1.2M64.1 76.6l-1.2 1.3M64.1 74.1l-1.2 1.2M341 60.4l1.2 1.2M341 62.9l1.2 1.2"/>
<path d="M341 65.4l1.2 1.2M341 68l1.2 1.2M342.2 60.4l-1.2 1.2M342.2 62.9l-1.2 1.2M342.2 65.4l-1.2 1.2M342.2 68l-1.2 1.2M193.1 178.5l1.2 1.2M194.3 178.5l-1.2 1.2M227.4 178.5l1.2 1.2M228.6 178.5l-1.2 1.2M71.1 197.8l1.2 1.3M71.1 192.8l1.2 1.2"/>
<path d="M71.1 195.3l1.2 1.2M72.3 197.8l-1.2 1.3M72.3 192.8l-1.2 1.2M72.3 195.3l-1.2 1.2M193.1 183.5l1.2 1.3M193.1 181l1.2 1.2M194.3 181l-1.2 1.2M194.3 183.5l-1.2 1.3M227.4 181l1.2 1.2M227.4 183.5l1.2 1.3M228.6 181l-1.2 1.2M228.6 183.5l-1.2 1.3"/>
<path d="M71.1 202.9l1.2 1.2M71.1 200.4l1.2 1.2M71.1 205.5l1.2 1.2M72.3 202.9l-1.2 1.2M72.3 200.4l-1.2 1.2M72.3 205.5l-1.2 1.2"/>
</g>
<path d="M233.5 123.1l.6 .3h.9l.6 .3 .3 .6v.4l-.3 .6-.6 .3h-1.2M233.5 121.6l.6-.3h.9l.6 .3" fill="none" stroke="#840000" stroke-width="1.3"/>
<path d="M78.6 23.3a1.78 1.78 0 0 1 2.1 .2M80.7 27.6a1.78 1.78 0 0 1-2.1 .3M239.8 23.2v3.4M241.2 23.2a1.3 1.3 0 0 0-1.4 .9" fill="none" stroke="#840000" stroke-width="1"/>
<g fill="#009600" stroke="#009600" stroke-width=".19">
<circle cx="100.3" cy="46.8" r=".46"/>
<circle cx="74.9" cy="65.8" r=".46"/>
<circle cx="87.6" cy="60.7" r=".46"/>
<circle cx="66" cy="65.8" r=".46"/>
<circle cx="66" cy="60.7" r=".46"/>
<circle cx="44.4" cy="86.1" r=".46"/>
<circle cx="46.8" cy="162.9" r=".46"/>
<circle cx="39.2" cy="162.9" r=".46"/>
<circle cx="208.2" cy="60.8" r=".46"/>
<circle cx="191.4" cy="236.1" r=".46"/>
<circle cx="251.7" cy="232.3" r=".46"/>
<circle cx="239.9" cy="60.8" r=".46"/>
<circle cx="349.2" cy="71.1" r=".46"/>
<circle cx="349.2" cy="73.7" r=".46"/>
<circle cx="328.9" cy="45.7" r=".46"/>
<circle cx="377.2" cy="55.9" r=".46"/>
</g>
<text font-size="17.7" fill="#006464" x="66.6" y="141.4">Esp</text>
<g font-size="8.8" fill="#840000">
<text x="183.5" y="127.8">Pinheaders</text>
<text x="277.5" y="128.5">LEDs</text>
<text x="199.3" y="212.4">BUTTON</text>
</g>
<g font-size="7.1" fill="#840000">
<text x="54.1" y="29.9">USB-C</text>
<text x="86.6" y="29.9">Port</text>
<text x="177.3" y="28.3">Spannungsregler</text>
<text x="291.2" y="29.9">USB</text>
<text x="312.3" y="29.9">to</text>
<text x="325.7" y="29.9">UART Converter</text>
</g>
<g font-size="2.8" fill="#840000">
<text x="301" y="277.9">Title:</text>
<text x="310.6" y="277.9">ESP32</text>
</g>
<g font-size="2.1" fill="#840000">
<text x="301" y="273.7">File:</text>
<text x="301" y="271">Sheet:</text>
<text x="307.1" y="273.7">esp32.kicad_sch</text>
<text x="301" y="281.1">Size:</text>
<text x="307.6" y="281.1">A3</text>
<text x="323" y="281.1">Date:</text>
<text x="330" y="281.1">2025-01-10</text>
<text x="386" y="281.3">Rev:</text>
<text x="392.4" y="281.3">1.1.2</text>
<text x="301" y="283.9">KiCad</text>
<text x="308.7" y="283.9">E.D.A.</text>
<text x="316.3" y="283.9">9.0.0</text>
<text x="386" y="283.9">Id:</text>
<text x="390.1" y="283.9">1/1</text>
</g>
<g font-size="1.8" fill="#840000">
<text x="35" y="11.9">1</text>
<text x="85" y="11.9">2</text>
<text x="135" y="11.9">3</text>
<text x="185" y="11.9">4</text>
<text x="235" y="11.9">5</text>
<text x="285" y="11.9">6</text>
<text x="335" y="11.9">7</text>
<text x="385" y="11.9">8</text>
<text x="10.3" y="35.9">A</text>
<text x="408.3" y="35.9">A</text>
<text x="348.1" y="56.8">ESP_TX</text>
<text x="348.1" y="54.3">ESP_RX</text>
<text x="383.7" y="56.8">ESP32_EN</text>
<text x="113.2" y="61.7">D-</text>
<text x="314.3" y="61.9">D+</text>
<text x="314.3" y="64.5">D-</text>
<text x="113.2" y="66.8">D+</text>
<text x="10.3" y="85.9">B</text>
<text x="383.7" y="89.9">ESP32_IO0</text>
<text x="408.2" y="85.9">B</text>
<text x="10.3" y="135.9">C</text>
<text x="408.2" y="135.9">C</text>
<text x="217.2" y="141.9">pin37</text>
<text x="198.9" y="147">pin4</text>
<text x="198.9" y="144.5">ESP32_EN</text>
<text x="198.9" y="149.5">pin5</text>
<text x="215.4" y="149.5">ESP_RX</text>
<text x="215.7" y="147">ESP_TX</text>
<text x="217.2" y="144.5">pin36</text>
<text x="198.9" y="152.1">pin6</text>
<text x="198.9" y="154.6">pin7</text>
<text x="217.2" y="152.1">pin33</text>
<text x="217.2" y="154.6">pin31</text>
<text x="198.9" y="159.7">pin9</text>
<text x="198.9" y="157.2">pin8</text>
<text x="217.2" y="159.7">pin29</text>
<text x="217.2" y="157.2">pin30</text>
<text x="20.4" y="163.9">ESP32_EN</text>
<text x="108.7" y="163.8">ESP32_IO0</text>
<text x="108.7" y="166.4">ESP_TX</text>
<text x="198.9" y="162.2">pin10</text>
<text x="198.9" y="164.8">pin11</text>
<text x="198.9" y="167.3">pin12</text>
<text x="217.2" y="162.2">pin28</text>
<text x="217.2" y="164.8">pin27</text>
<text x="217.2" y="167.3">pin26</text>
<text x="62.2" y="171.5">pin5</text>
<text x="62.2" y="168.9">pin4</text>
<text x="108.7" y="171.5">ESP_RX</text>
<text x="108.7" y="168.9">pin24</text>
<text x="198.9" y="169.9">pin13</text>
<text x="198.9" y="172.4">pin14</text>
<text x="212.4" y="169.9">ESP32_IO0</text>
<text x="217.2" y="172.4">pin24</text>
<text x="108.7" y="179.1">pin14</text>
<text x="108.7" y="176.5">pin29</text>
<text x="108.7" y="174">pin26</text>
<text x="198.9" y="174.9">pin16</text>
<text x="217.2" y="174.9">pin23</text>
<text x="287.1" y="174.3">pin30</text>
<text x="10.3" y="185.9">D</text>
<text x="108.7" y="184.2">pin13</text>
<text x="108.7" y="181.6">pin16</text>
<text x="198.9" y="180">pin17</text>
<text x="198.9" y="182.6">pin18</text>
<text x="198.9" y="185.1">pin19</text>
<text x="217.2" y="180">pin22</text>
<text x="217.2" y="182.6">pin21</text>
<text x="217.2" y="185.1">pin20</text>
<text x="408.2" y="185.9">D</text>
<text x="108.7" y="189.2">pin27</text>
<text x="108.7" y="191.8">pin28</text>
<text x="108.7" y="186.7">pin23</text>
<text x="61" y="196.9">pin22</text>
<text x="61" y="194.3">pin21</text>
<text x="108.7" y="196.9">pin31</text>
<text x="108.7" y="194.3">pin30</text>
<text x="61" y="199.4">pin17</text>
<text x="61" y="201.9">pin18</text>
<text x="108.7" y="199.4">pin33</text>
<text x="108.7" y="201.9">pin36</text>
<text x="61" y="204.5">pin20</text>
<text x="61" y="207">pin19</text>
<text x="108.7" y="207">pin10</text>
<text x="108.7" y="209.6">pin11</text>
<text x="108.7" y="204.5">pin37</text>
<text x="108.7" y="212.1">pin12</text>
<text x="108.7" y="214.6">pin8</text>
<text x="108.7" y="217.2">pin9</text>
<text x="108.7" y="219.7">pin6</text>
<text x="108.7" y="222.3">pin7</text>
<text x="260.2" y="233.3">ESP32_IO0</text>
<text x="10.3" y="235.9">E</text>
<text x="408.3" y="235.9">E</text>
<text x="10.3" y="285.9">F</text>
<text x="35" y="286.9">1</text>
<text x="85" y="286.9">2</text>
<text x="135" y="286.9">3</text>
<text x="185" y="286.9">4</text>
<text x="235" y="286.9">5</text>
<text x="285" y="286.9">6</text>
<text x="335" y="286.9">7</text>
<text x="385" y="286.9">8</text>
<text x="408.3" y="285.9">F</text>
</g>
<g font-size="1.8" fill="#006464">
<text x="44.2" y="40">USB-C1</text>
<text x="285.6" y="41.5">+3V3</text>
<text x="326.3" y="37.7">+3V3</text>
<text x="374.5" y="37.7">+3V3</text>
<text x="33.2" y="42.5">USB_C_Receptacle_USB2.0_16P</text>
<text x="52.3" y="47.6">VBUS</text>
<text x="105.7" y="42">VBUS</text>
<text x="176.9" y="46.5">+5V</text>
<text x="379.7" y="47.9">ESP_EN_R1</text>
<text x="53.5" y="52.7">CC1</text>
<text x="170.3" y="49.8">VBUS</text>
<text x="182.9" y="49.8">VCC</text>
<text x="206.1" y="52.8">+5V</text>
<text x="237.3" y="52.8">+3V3</text>
<text x="332.3" y="53.8" transform="rotate(-90 332.3 53.8)">V3</text>
<text x="379.7" y="50.4">10k</text>
<text x="53.5" y="55.2">CC2</text>
<text x="218" y="57.9">AMS1117-3.3</text>
<text x="220.3" y="55.3">AMS1117</text>
<text x="324.4" y="56.7">R232</text>
<text x="329.8" y="55.1" transform="rotate(-90 329.8 55.1)">VCC</text>
<text x="334.6" y="56.7">RXD</text>
<text x="334.9" y="54.2">TXD</text>
<text x="54.4" y="60.3">D-</text>
<text x="54.4" y="62.9">D-</text>
<text x="54.4" y="65.4">D+</text>
<text x="171.1" y="64.2">Conn_01x03_Pin</text>
<text x="177.8" y="61.7">J3</text>
<text x="210.8" y="65">C_5V1</text>
<text x="220.1" y="61.7">VI</text>
<text x="225.5" y="65.4" transform="rotate(-90 225.5 65.4)">GND</text>
<text x="226.6" y="61.7">VO</text>
<text x="242.6" y="65">C_3.3V1</text>
<text x="292.1" y="65.6">100nF</text>
<text x="292.1" y="63.1">C_USB_UART1</text>
<text x="324.4" y="61.8">UD+</text>
<text x="324.4" y="64.4">UD-</text>
<text x="334.6" y="64.4">~{DSR}</text>
<text x="334.9" y="61.8">~{CTS}</text>
<text x="365.8" y="65.6">BSS138</text>
<text x="365.8" y="63.1">Q1</text>
<text x="54.4" y="67.9">D+</text>
<text x="182.1" y="70.6">VCC</text>
<text x="210.8" y="67.5">10uF</text>
<text x="242.6" y="67.5">10uF</text>
<text x="334.6" y="69.4">~{DCD}</text>
<text x="334.9" y="72">~{DTR}</text>
<text x="336.5" y="66.9">~{RI}</text>
<text x="52.2" y="75.6">SBU1</text>
<text x="167.9" y="75.7">Conn_01x02_Pin</text>
<text x="174.6" y="73.1">J1</text>
<text x="332.3" y="75.7" transform="rotate(-90 332.3 75.7)">GND</text>
<text x="334.9" y="74.5">~{RTS}</text>
<text x="41.5" y="78.8" transform="rotate(-90 41.5 78.8)">SHIELD</text>
<text x="49.1" y="78.8" transform="rotate(-90 49.1 78.8)">GND</text>
<text x="52.2" y="78.1">SBU2</text>
<text x="69.7" y="80.7" transform="rotate(-90 69.7 80.7)">D2</text>
<text x="82.4" y="80.7" transform="rotate(-90 82.4 80.7)">D3</text>
<text x="95.1" y="80.7" transform="rotate(-90 95.1 80.7)">D4</text>
<text x="206.1" y="78.2">GND</text>
<text x="222.6" y="78.2">GND</text>
<text x="237.9" y="78.2">GND</text>
<text x="333.6" y="79.6">U2</text>
<text x="333.6" y="82.1">CH340C</text>
<text x="365.8" y="80.9">BSS138</text>
<text x="365.8" y="83.4">Q2</text>
<text x="71.7" y="86.5" transform="rotate(-90 71.7 86.5)">TPSMB1805CA</text>
<text x="84.4" y="86.5" transform="rotate(-90 84.4 86.5)">TPSMB1805CA</text>
<text x="97.1" y="86.5" transform="rotate(-90 97.1 86.5)">TPSMB1805CA</text>
<text x="182" y="88.4">GND</text>
<text x="286.3" y="87.2">GND</text>
<text x="329.4" y="87.2">GND</text>
<text x="42.4" y="93.3">GND</text>
<text x="72.9" y="101">GND</text>
<text x="85.6" y="101">GND</text>
<text x="98.3" y="101">GND</text>
<text x="181.4" y="136.8">Conn_01x15_Pin</text>
<text x="184.8" y="134.2">esp_left1</text>
<text x="224.5" y="136.8">Conn_01x15_Pin</text>
<text x="227.4" y="134.2">esp_right1</text>
<text x="201.3" y="139.3">GND</text>
<text x="201.3" y="141.8">+3V3</text>
<text x="216.3" y="139.3">+5V</text>
<text x="272.3" y="140.6">+3V3</text>
<text x="295.2" y="140.6">+3V3</text>
<text x="84.3" y="151.1">+3V3</text>
<text x="277.5" y="152.6">R_D_Status</text>
<text x="277.5" y="155.2">80</text>
<text x="299.7" y="152.6">R_D_Onboard</text>
<text x="299.7" y="155.2">80</text>
<text x="89.1" y="156.1">U1</text>
<text x="89.1" y="158.7">ESP32-WROOM-32UE</text>
<text x="74.8" y="163.8">EN</text>
<text x="87.8" y="164.7" transform="rotate(-90 87.8 164.7)">VDD</text>
<text x="89.8" y="166.3">TXD0/IO1</text>
<text x="95.8" y="163.8">IO0</text>
<text x="278.8" y="165.6">D_Status</text>
<text x="301.6" y="166.3">D_Onboard</text>
<text x="29.8" y="169.9">C_ESP1</text>
<text x="29.8" y="172.4">22uF</text>
<text x="50.6" y="172.7">100nF</text>
<text x="50.6" y="170.1">C_ESP2</text>
<text x="74.8" y="168.8">SENSOR_VP</text>
<text x="74.8" y="171.4">SENSOR_VN</text>
<text x="89.5" y="171.4">RXD0/IO3</text>
<text x="95.8" y="168.8">IO2</text>
<text x="95.8" y="173.9">IO4</text>
<text x="278.8" y="168.2">RED</text>
<text x="301.6" y="168.8">RED</text>
<text x="94.6" y="179">IO12</text>
<text x="95.8" y="176.5">IO5</text>
<text x="272.9" y="178.7">GND</text>
<text x="37.2" y="182.8">GND</text>
<text x="44.8" y="182.8">GND</text>
<text x="94.6" y="181.5">IO13</text>
<text x="94.6" y="184.1">IO14</text>
<text x="94.6" y="186.6">IO15</text>
<text x="94.6" y="189.2">IO16</text>
<text x="94.6" y="191.7">IO17</text>
<text x="94.6" y="194.2">IO18</text>
<text x="94.6" y="196.8">IO19</text>
<text x="94.6" y="199.3">IO21</text>
<text x="94.6" y="201.9">IO22</text>
<text x="94.6" y="204.4">IO23</text>
<text x="94.6" y="206.9">IO25</text>
<text x="94.6" y="209.5">IO26</text>
<text x="94.6" y="212">IO27</text>
<text x="94.6" y="214.6">IO32</text>
<text x="94.6" y="217.1">IO33</text>
<text x="94.6" y="219.6">IO34</text>
<text x="188.8" y="219.9">+3V3</text>
<text x="87.8" y="225.9" transform="rotate(-90 87.8 225.9)">GND</text>
<text x="94.6" y="222.2">IO35</text>
<text x="194" y="231.9">10k</text>
<text x="194" y="229.4">EN_PU</text>
<text x="84.9" y="237.4">GND</text>
<text x="173.8" y="242.1">RST</text>
<text x="173.8" y="244.6">SW_Push</text>
<text x="202.9" y="242.7">C_RST</text>
<text x="202.9" y="245.3">100nF</text>
<text x="230.9" y="242.1">BOOT</text>
<text x="230.9" y="244.6">SW_Push</text>
<text x="255.6" y="244.6">100nF</text>
<text x="255.6" y="242.1">C_BOOT</text>
<text x="182.1" y="253.8">GND</text>
<text x="196.5" y="254.4">GND</text>
<text x="239.3" y="253.8">GND</text>
<text x="249.2" y="253.8">GND</text>
</g>
<g font-size="1.8" fill="#a90000">
<text x="59.7" y="46.5">A4</text>
<text x="59.7" y="51.6">A5</text>
<text x="328.7" y="50.8" transform="rotate(-90 328.7 50.8)">16</text>
<text x="331.2" y="50.2" transform="rotate(-90 331.2 50.2)">4</text>
<text x="339.7" y="53.1">2</text>
<text x="59.6" y="54.1">B5</text>
<text x="59.7" y="59.2">A7</text>
<text x="176.1" y="55.8" transform="rotate(-90 176.1 55.8)">1</text>
<text x="178.7" y="55.8" transform="rotate(-90 178.7 55.8)">2</text>
<text x="181.2" y="55.8" transform="rotate(-90 181.2 55.8)">3</text>
<text x="321.3" y="55.6">15</text>
<text x="339.7" y="55.6">3</text>
<text x="59.6" y="61.7">B7</text>
<text x="59.7" y="64.3">A6</text>
<text x="217.6" y="60.6">3</text>
<text x="230.3" y="60.6">2</text>
<text x="321.9" y="60.7">5</text>
<text x="321.9" y="63.2">6</text>
<text x="339" y="63.2">10</text>
<text x="339" y="65.8">11</text>
<text x="339.7" y="60.7">9</text>
<text x="354.9" y="63.2">1</text>
<text x="361.7" y="60.4" transform="rotate(-90 361.7 60.4)">3</text>
<text x="59.6" y="66.8">B6</text>
<text x="224.4" y="67.9" transform="rotate(-90 224.4 67.9)">1</text>
<text x="339" y="68.3">12</text>
<text x="339" y="70.9">13</text>
<text x="361.7" y="68" transform="rotate(-90 361.7 68)">2</text>
<text x="59.6" y="77">B8</text>
<text x="59.7" y="74.4">A8</text>
<text x="74.7" y="72.9" transform="rotate(-90 74.7 72.9)">2</text>
<text x="87.4" y="72.9" transform="rotate(-90 87.4 72.9)">2</text>
<text x="100.1" y="72.9" transform="rotate(-90 100.1 72.9)">2</text>
<text x="177.6" y="77.1">1</text>
<text x="339" y="73.4">14</text>
<text x="40.4" y="83.6" transform="rotate(-90 40.4 83.6)">S1</text>
<text x="48" y="83.6" transform="rotate(-90 48 83.6)">A1</text>
<text x="177.6" y="79.6">2</text>
<text x="331.2" y="78.2" transform="rotate(-90 331.2 78.2)">1</text>
<text x="354.9" y="81">1</text>
<text x="361.7" y="78.2" transform="rotate(-90 361.7 78.2)">2</text>
<text x="74.7" y="88.1" transform="rotate(-90 74.7 88.1)">1</text>
<text x="87.4" y="88.1" transform="rotate(-90 87.4 88.1)">1</text>
<text x="100.1" y="88.1" transform="rotate(-90 100.1 88.1)">1</text>
<text x="361.7" y="85.8" transform="rotate(-90 361.7 85.8)">3</text>
<text x="191.1" y="138.2">1</text>
<text x="191.1" y="140.7">2</text>
<text x="191.1" y="143.3">3</text>
<text x="229.2" y="138.2">1</text>
<text x="229.2" y="140.7">2</text>
<text x="229.2" y="143.3">3</text>
<text x="191.1" y="145.8">4</text>
<text x="191.1" y="148.3">5</text>
<text x="229.2" y="145.8">4</text>
<text x="229.2" y="148.3">5</text>
<text x="191.1" y="150.9">6</text>
<text x="191.1" y="153.4">7</text>
<text x="191.1" y="156">8</text>
<text x="229.2" y="150.9">6</text>
<text x="229.2" y="153.4">7</text>
<text x="229.2" y="156">8</text>
<text x="86.7" y="159.8" transform="rotate(-90 86.7 159.8)">2</text>
<text x="190.5" y="161">10</text>
<text x="191.1" y="158.5">9</text>
<text x="228.6" y="161">10</text>
<text x="229.2" y="158.5">9</text>
<text x="72.3" y="162.6">3</text>
<text x="72.3" y="167.7">4</text>
<text x="99.6" y="162.6">25</text>
<text x="99.6" y="165.2">35</text>
<text x="99.6" y="167.7">24</text>
<text x="190.5" y="163.6">11</text>
<text x="190.5" y="166.1">12</text>
<text x="228.6" y="163.6">11</text>
<text x="228.6" y="166.1">12</text>
<text x="72.3" y="170.3">5</text>
<text x="99.6" y="170.3">34</text>
<text x="99.6" y="172.8">26</text>
<text x="190.5" y="168.7">13</text>
<text x="190.5" y="171.2">14</text>
<text x="190.5" y="173.7">15</text>
<text x="228.6" y="168.7">13</text>
<text x="228.6" y="171.2">14</text>
<text x="228.6" y="173.7">15</text>
<text x="99.6" y="175.3">29</text>
<text x="99.6" y="177.9">14</text>
<text x="99.6" y="180.4">16</text>
<text x="99.6" y="183">13</text>
<text x="99.6" y="185.5">23</text>
<text x="99.6" y="188">27</text>
<text x="99.6" y="190.6">28</text>
<text x="99.6" y="193.1">30</text>
<text x="99.6" y="195.7">31</text>
<text x="99.6" y="198.2">33</text>
<text x="99.6" y="200.7">36</text>
<text x="99.6" y="203.3">37</text>
<text x="99.6" y="205.8">10</text>
<text x="99.6" y="208.4">11</text>
<text x="99.6" y="210.9">12</text>
<text x="100.2" y="213.4">8</text>
<text x="100.2" y="216">9</text>
<text x="100.2" y="218.5">6</text>
<text x="100.2" y="221.1">7</text>
<text x="86.7" y="228.4" transform="rotate(-90 86.7 228.4)">1</text>
</g>
</svg>
